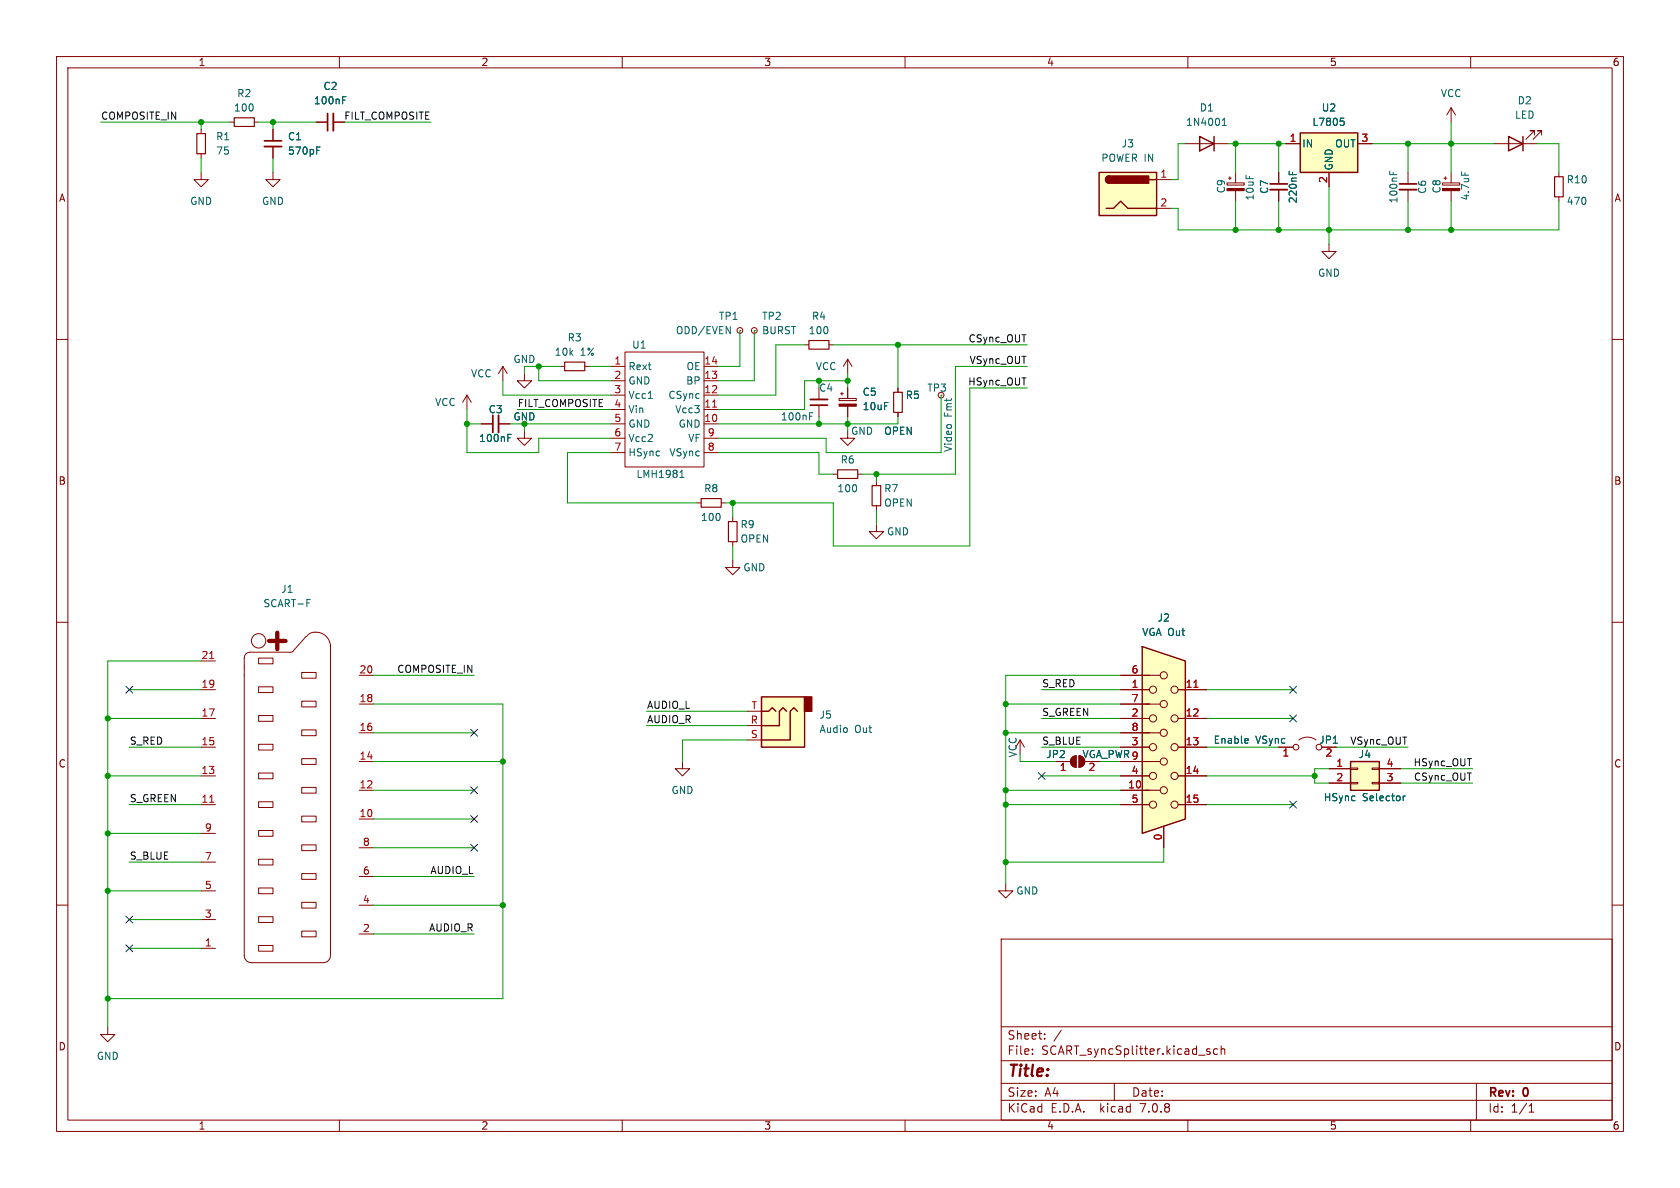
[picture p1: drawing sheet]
<svg xmlns="http://www.w3.org/2000/svg" width="297mm" height="210mm" viewBox="0 0 297 210" stroke-linecap="round" stroke-linejoin="round" font-family="sans-serif">
<g fill="none" stroke="#840000" stroke-width=".18">
<path d="M10 10h277v190h-277zM12 12h273v186h-273zM60 10v2M110 10v2M160 10v2M210 10v2M260 10v2M35.6 30.5v1.3h1.2l-1.2 1.2-1.3-1.2h1.3M35.6 22.9v.7M35.6 27.2v.7M40.6 21.6h.8M45 21.6h.7"/>
<path d="M48.3 30.5v1.3h1.2l-1.2 1.2-1.3-1.2h1.3M48.3 22.9v2M48.3 25.9v2M204.5 31.8h2.5M204.5 36.8h2.5M216.9 32.3h3.1v.4h-3.1zM217.2 31.5h.5M217.4 31.2v.6M218.4 30.5v1.8M218.4 33.7v1.9M226.1 30.5v2M226.1 33.5v2.1"/>
<path d="M264.2 25.4h7.6M271.3 23.9v-.8h-.8h.8l-1.6 1.5M272.5 23.9v-.8h-.7h.7l-1.5 1.5M10 60h2M130.8 58.4h.1M133.3 58.4h.1M234.9 43.2v1.3h1.3l-1.3 1.2-1.2-1.2h1.2M285 60h2M82.5 69.9l-.7 1.2M82.5 69.9v2.5M82.5 69.9l.8 1.2M99.1 64.8h.7"/>
<path d="M103.4 64.8h.7M107.9 64.8h2.6M107.9 74.9h2.6M107.9 72.4h2.6M107.9 69.9h2.6M107.9 67.3h2.6M107.9 77.5h2.6M110.5 62.2h14v20.4h-14zM124.5 64.8h2.5M124.5 74.9h2.5M124.5 72.4h2.5M124.5 69.9h2.5"/>
<path d="M124.5 67.3h2.5M124.5 77.5h2.5M142.2 61h.8M144.8 68.6v2M144.8 71.6v2.1M146.6 61h.7M149.9 76.2v1.3h1.2l-1.2 1.2-1.3-1.2h1.3M149.9 63.5l-.8 1.3M149.9 63.5v2.5M149.9 63.5l.7 1.3M158.7 68.6v.7M158.7 72.9v.8"/>
<path d="M107.9 80h2.6M124.5 80h2.5M129.5 99.1v1.2h1.3l-1.3 1.3-1.2-1.3h1.2M129.5 91.4v.8M129.5 95.8v.7M154.9 92.7v1.3h1.3l-1.3 1.3-1.2-1.3h1.2M154.9 85.1v.8M154.9 89.4v.8M10 110h2M35.6 116.8h2.5M53.3 118.9h2.6v1h-2.6zM54.1 112.5l-2 2.3"/>
<path d="M54.2 112.5a2.44 2.44 0 0 1 2.5-.6 2.44 2.44 0 0 1 1.7 2v.4M58.4 114v54.9a1.27 1.27 0 0 1-1.3 1.3h-12.7a1.27 1.27 0 0 1-1.2-1.3v-52.6a1.02 1.02 0 0 1 1-1h7.2l.4-.1 .2-.4M63.5 119.4h2.5M285 110h2M35.6 137.2h2.5M35.6 132.1h2.5M35.6 127h2.5M35.6 121.9h2.5M45.7 136.7h2.6v1h-2.6zM45.7 131.6h2.6v1h-2.6zM45.7 126.5h2.6v1h-2.6zM45.7 121.4h2.6v1h-2.6z"/>
<path d="M53.3 139.2h2.6v1h-2.6zM53.3 134.1h2.6v1h-2.6zM53.3 129h2.6v1h-2.6zM53.3 124h2.6v1h-2.6zM63.5 139.7h2.5M63.5 134.6h2.5M63.5 129.5h2.5M63.5 124.5h2.5M132.1 128.3h2.5M132.1 130.8h2.5M132.1 125.7h2.5M180.3 130.8l.8 1.3"/>
<path d="M186.7 134.6h2.5M189.6 133.9l.6-.3v2a1.02 1.02 0 0 1-.9-.6 1.02 1.02 0 0 1 .3-1.1zM190.8 133.6a1.02 1.02 0 0 1 1 1 1.02 1.02 0 0 1-1 1zM226.1 132.1h2.5M229.6 130.8a2.54 2.54 0 0 1 3.1 0M234.9 135.9h3.9M234.9 138.4h3.9M238.8 138.3h1.2v.3h-1.2zM238.8 135.8h1.2v.2h-1.2zM242.6 138.3h1.2v.3h-1.2zM242.6 135.8h1.2v.2h-1.2zM243.8 135.9h3.8"/>
<path d="M243.8 138.4h3.8M10 160h2M35.6 142.2h2.5M35.6 157.5h2.5M35.6 152.4h2.5M35.6 147.3h2.5M45.7 157h2.6v1h-2.6zM45.7 151.9h2.6v1h-2.6zM45.7 146.8h2.6v1h-2.6zM45.7 141.7h2.6v1h-2.6zM53.3 159.5h2.6v1h-2.6zM53.3 154.4h2.6v1h-2.6z"/>
<path d="M53.3 149.4h2.6v1h-2.6zM53.3 144.3h2.6v1h-2.6zM63.5 144.8h2.5M63.5 154.9h2.5M63.5 149.9h2.5M177.8 156.2v1.3h1.3l-1.3 1.3-1.3-1.3h1.3M285 160h2M35.6 167.6h2.5M35.6 162.6h2.5M45.7 167.1h2.6v1h-2.6zM45.7 162.1h2.6v1h-2.6zM53.3 164.6h2.6v1h-2.6z"/>
<path d="M63.5 165.1h2.5M63.5 160h2.5M177 166h108v32h-108zM60 198v2M110 198v2M160 198v2M177 194.5h108M177 191.5h108M177 187.5h108M177 181.5h108M182.5 186.3v.1M182.5 185.5v.1"/>
<path d="M184.7 183.6v.1M184.7 182.8v.1M187.6 182.1l-1.3 2M197 191.5v3M210 198v2M213.5 185.9l.4 .1 .1 .2-.3 .2h-.2M213.5 185.4l.4 .1M215.2 185.5l-.4-.1-.3 .3v.4l.2 .2h.5M215.9 185.5l.2-.1 .4 .1v.9M215.9 184.9v1.5M260 198v2M261 191.5v6.5"/>
<path d="M270.3 196.6h.9M270.3 195.5l.4-.4v1.5"/>
<circle cx="130.8" cy="58.4" r=".51"/>
<circle cx="133.4" cy="58.4" r=".51"/>
<circle cx="166.4" cy="69.9" r=".51"/>
<circle cx="229.1" cy="132.1" r=".51"/>
<circle cx="233.2" cy="132.1" r=".51"/>
</g>
<path d="M194.3 30.5h10.2v7.6h-10.2zM195.6 36.8h1.2l1.3-1.2 1.3 1.2h5.1M196.1 31.1a.64 .64 0 0 0-.6 .7 .64 .64 0 0 0 .6 .6M203.2 31.8h1.3M266.7 24.1l2.5 1.3-2.5 1.3zM269.2 24.1v2.6M134.6 123.2h7.6v8.9h-7.6zM134.6 125.7h1.3l.6-.6 .7 .6M139.1 125.7l-.7-.6-.6 .6v2.6h-3.2M141 125.7l-.7-.6-.6 .6v5.1h-5.1M238.8 134.6h5v5.1h-5z" fill="none" stroke="#840000" stroke-width=".25"/>
<path d="M34.8 23.6h1.5v3.6h-1.5zM41.4 20.8h3.6v1.6h-3.6zM99.8 64h3.6v1.5h-3.6zM143 60.2h3.6v1.5h-3.6zM158 69.3h1.5v3.6h-1.5zM128.8 92.2h1.5v3.6h-1.5zM154.2 85.9h1.5v3.5h-1.5z" fill="none" stroke="#840000" stroke-width=".2"/>
<path d="M126 72h.7M37.1 116.4h.7M37.1 141.8h.7" fill="none" stroke="#a90000" stroke-width=".18"/>
<g fill="none" stroke="#006464" stroke-width=".18">
<path d="M56 26.6h.4M56 26h.6M227.9 30.3v.6M228.5 30.4v.5M114.6 70.4h.7M143.1 73.6h.4M143.1 73h.6M120.2 84.4h.7M120.3 83.4l.3-.3v1.3M54.2 106h.7M220.5 130.5l.2 .3-.6 .2M220.6 131.3l-.1 .1"/>
<path d="M248.1 140.7v.8M248.4 140.7l-.3 .2"/>
</g>
<g fill="#ffffc2" stroke="#ffffc2" stroke-width=".18">
<path d="M134.6 123.2h7.6v8.9h-7.6z"/>
<path d="M194.3 30.5h10.2v7.6h-10.2z"/>
<path d="M238.8 134.6h5v5.1h-5z"/>
</g>
<g fill="#840000" stroke="#840000" stroke-width=".25">
<path d="M142.2 123.2h1.3v2.5h-1.3z"/>
<path d="M195.6 31.3l.5-.2v1.3a.64 .64 0 0 1-.6-.4 .64 .64 0 0 1 .1-.7z"/>
<path d="M196.1 31.1h7v1.3h-7z"/>
</g>
<path d="M46.7 25.9h3.1M224.5 33.5h3.1M143.3 70.6h3" fill="none" stroke="#840000" stroke-width=".33"/>
<path d="M46.7 24.9h3.1M224.5 32.5h3.1M143.3 71.6h3" fill="none" stroke="#840000" stroke-width=".3"/>
<g fill="#840000" stroke="#840000" stroke-width=".18">
<path d="M216.9 33.3h3.1v.4h-3.1z"/>
<path d="M189.6 133.9l.6-.3v2a1.02 1.02 0 0 1-.9-.6 1.02 1.02 0 0 1 .3-1.1z"/>
<path d="M190.8 133.6a1.02 1.02 0 0 1 1 1 1.02 1.02 0 0 1-1 1z"/>
</g>
<path d="M201.9 114.3l7.6 2.5v28l-7.6 2.5z" fill="#ffffc2"/>
<g fill="none" stroke="#840000" stroke-width=".18">
<path d="M256.5 19.1l-.7 1.2M256.5 19.1v2.5M256.5 19.1l.8 1.2M48.3 22.9v2M48.3 25.9v2M55.9 21.6h2M58.9 21.6h2.1M209.5 25.4h7.7M226.1 30.5v2M226.1 33.5v2.1M227.3 25.4h2.6M234.9 30.5v2.5"/>
<path d="M240 25.4h2.6M248.9 30.5v2M248.9 33.5v2.1M255 32.3h3.1v.4h-3.1zM255.3 31.5h.5M255.5 31.2v.6M256.5 30.5v1.8M256.5 33.7v1.9M275.6 30.5v.7M275.6 34.8v.8M85.1 74.9h2M88.1 74.9h2.1"/>
<path d="M88.9 64.8l-.8 1.2M88.9 64.8v2.5M88.9 64.8l.8 1.2M92.7 76.2v1.3h1.3l-1.3 1.2-1.3-1.2h1.3M92.7 66v1.3h1.3l-1.3 1.3-1.3-1.3h1.3M148.3 70.4h3.1v.4h-3.1zM148.6 69.6h.5M148.8 69.3v.6M149.9 68.6v1.8M149.9 71.8v1.9M158.7 68.6v.7M158.7 72.9v.8"/>
<path d="M123.2 88.9h.8M127.5 88.9h.8M147.3 83.8h.8M151.6 83.8h.8M198.1 119.4h7M120.6 134.6v1.3h1.3l-1.3 1.3-1.2-1.3h1.2M186.7 134.6h2.5M198.1 124.5h7M198.1 139.7h7M198.1 134.6h7M198.1 129.5h7M198.1 121.9h5.1"/>
<path d="M198.1 127h5.1M198.1 132.1h5.1M198.1 137.2h5.1M208.3 121.9h5.1M208.3 127h5.1M208.3 132.1h5.1M208.3 137.2h5.1M226.1 132.1h2.5M234.9 135.9h3.9M234.9 138.4h3.9M243.8 135.9h3.8M243.8 138.4h3.8"/>
<path d="M198.1 142.2h5.1M205.7 146.1v3.8M208.3 142.2h5.1M19 181.6v1.3h1.3l-1.3 1.3-1.2-1.3h1.2"/>
<circle cx="205.7" cy="119.4" r=".63"/>
<circle cx="203.8" cy="121.9" r=".63"/>
<circle cx="203.8" cy="127" r=".63"/>
<circle cx="203.8" cy="137.2" r=".63"/>
<circle cx="203.8" cy="132.1" r=".63"/>
<circle cx="205.7" cy="124.5" r=".63"/>
<circle cx="205.7" cy="134.6" r=".63"/>
<circle cx="205.7" cy="139.7" r=".63"/>
<circle cx="205.7" cy="129.5" r=".63"/>
<circle cx="207.6" cy="121.9" r=".63"/>
<circle cx="207.6" cy="127" r=".63"/>
<circle cx="207.6" cy="132.1" r=".63"/>
<circle cx="207.6" cy="137.2" r=".63"/>
<circle cx="203.8" cy="142.2" r=".63"/>
<circle cx="207.6" cy="142.2" r=".63"/>
</g>
<path d="M212.1 24.1l2.5 1.3-2.5 1.3zM214.6 24.1v2.6M229.9 23.5h10.1v7h-10.1zM201.9 114.3l7.6 2.5v28l-7.6 2.5z" fill="none" stroke="#840000" stroke-width=".25"/>
<path d="M211.1 121.5h.7" fill="none" stroke="#a90000" stroke-width=".18"/>
<g fill="#840000" stroke="#840000" stroke-width=".18">
<path d="M148.3 71.4h3.1v.4h-3.1z"/>
<path d="M255 33.3h3.1v.4h-3.1z"/>
</g>
<path d="M229.9 23.5h10.1v7h-10.1z" fill="#ffffc2" stroke="#ffffc2" stroke-width=".18"/>
<g fill="none" stroke="#006464" stroke-width=".18">
<path d="M60.6 17.7h.4M60.6 17.1h.6M56 26.6h.4M56 26h.6M216.1 22.2h.7M216.1 21.3l.3-.4v1.3M227.9 30.3v.6M228.5 30.4v.5M237 20.9h.6M237.1 21.4h.3l.2 .2-.1 .5-.4 .1M245.7 30.3v.6M246.3 30.4v.5"/>
<path d="M258.4 30.4v.6M89.8 77.4h.4M89.8 76.8h.6M220.5 130.5l.2 .3-.6 .2M220.6 131.3l-.1 .1M248.1 140.7v.8M248.4 140.7l-.3 .2"/>
</g>
<path d="M274.8 31.2h1.6v3.6h-1.6zM124 88.1h3.5v1.6h-3.5zM148.1 83.1h3.5v1.5h-3.5z" fill="none" stroke="#840000" stroke-width=".2"/>
<path d="M58.9 20.1v3M247.4 33.5h3M88.1 73.4v3.1" fill="none" stroke="#840000" stroke-width=".33"/>
<path d="M57.9 20.1v3M247.4 32.5h3M87.1 73.4v3.1" fill="none" stroke="#840000" stroke-width=".3"/>
<g fill="none" stroke="#009600" stroke-width=".18">
<path d="M17.8 21.6h22.8M35.6 21.6v1.3M35.6 27.9v2.6M45.7 21.6h10.2M48.3 21.6v1.3M48.3 27.9v2.6M61 21.6h15.2M209.5 25.4h-1.2v6.4h-1.3M217.2 25.4h10.1M218.4 25.4v5.1M218.4 35.6v5M226.1 25.4v5.1"/>
<path d="M226.1 35.6v5M234.9 33v10.2M242.6 25.4h21.6M248.9 25.4v5.1M248.9 35.6v5M256.5 21.6v8.9M256.5 35.6v5M271.8 25.4h3.8v5.1M275.6 35.6v5h-67.3v-3.8h-1.3M130.8 58.4v6.4h-3.8M133.3 58.4v8.9h-6.3M82.5 72.4v7.6h12.7v-2.5h12.7"/>
<path d="M82.5 74.9h2.6M88.9 67.3v2.6h19M91.4 72.4h16.5M95.2 64.8v2.5h12.7M99.1 64.8h-6.4v1.2M104.1 64.8h3.8M107.9 74.9h-15.2v1.3M142.2 61h-5v8.9h-10.2M144.8 67.3v1.3M144.8 73.7v1.2M147.3 61h34.3M149.9 66v2.6"/>
<path d="M149.9 73.7v2.5M149.9 67.3h-7.7v5.1h-15.2M158.7 73.7v1.2h-31.7M158.7 61v7.6M166.4 69.9v10.1h-20.4v-2.5h-19M181.6 64.8h-12.7v19h-16.5M181.6 68.6h-10.2v27.9h-24.1v-7.6h-19M107.9 80h-7.6v8.9h22.9M127 80h17.8v3.8h2.5M129.5 88.9v2.5M129.5 96.5v2.6M154.9 83.8v1.3"/>
<path d="M154.9 90.2v2.5M35.6 116.8h-16.6v64.8M66 119.4h17.8M198.1 119.4h-20.3v36.8M19 127h16.6M19 137.2h16.6M22.9 121.9h12.7M22.9 132.1h12.7M66 129.5h17.8M66 134.6h22.9M66 124.5h22.9v52h-69.9M66 139.7h17.8"/>
<path d="M114.3 125.7h17.8M114.3 128.3h17.8M132.1 130.8h-11.5v3.8M177.8 129.5h20.3M177.8 124.5h20.3M177.8 139.7h20.3M180.3 133.4v1.2h6.4M184.1 127h14M184.1 121.9h14M184.1 132.1h14M184.1 137.2h14M194.3 134.6h3.8"/>
<path d="M213.4 127h15.2M213.4 121.9h15.2M213.4 132.1h12.7M213.4 137.2h19M234.9 135.9h-2.5v2.5h2.5M236.2 132.1h12.7M247.6 138.4h12.7M247.6 135.9h12.7M19 157.5h16.6M19 147.3h16.6M22.9 142.2h12.7M22.9 152.4h12.7"/>
<path d="M66 154.9h17.8M66 149.9h17.8M66 144.8h17.8M177.8 142.2h20.3M205.7 149.9v2.5h-27.9M213.4 142.2h15.2M22.9 162.6h12.7M22.9 167.6h12.7M66 160h22.9M66 165.1h17.8"/>
</g>
<g fill="none" stroke="#000084" stroke-width=".18">
<path d="M22.3 121.3l1.2 1.2M23.5 121.3l-1.2 1.2M83.2 128.9l1.2 1.2M83.2 139.1l1.2 1.2M84.4 128.9l-1.2 1.2M84.4 139.1l-1.2 1.2M183.5 136.6l1.3 1.2M184.8 136.6l-1.3 1.2M228 126.4l1.2 1.2M228 121.3l1.2 1.2M229.2 126.4l-1.2 1.2M229.2 121.3l-1.2 1.2"/>
<path d="M83.2 144.2l1.2 1.2M83.2 149.3l1.2 1.2M84.4 144.2l-1.2 1.2M84.4 149.3l-1.2 1.2M228 141.6l1.2 1.2M229.2 141.6l-1.2 1.2M22.3 162l1.2 1.2M22.3 167l1.2 1.2M23.5 162l-1.2 1.2M23.5 167l-1.2 1.2"/>
</g>
<g fill="#009600" stroke="#009600" stroke-width=".18">
<circle cx="158.7" cy="61" r=".46"/>
<circle cx="144.8" cy="74.9" r=".46"/>
<circle cx="149.9" cy="67.3" r=".46"/>
<circle cx="218.4" cy="40.6" r=".46"/>
<circle cx="226.1" cy="40.6" r=".46"/>
<circle cx="144.8" cy="67.3" r=".46"/>
<circle cx="129.5" cy="88.9" r=".46"/>
<circle cx="232.4" cy="137.2" r=".46"/>
<circle cx="256.5" cy="40.6" r=".46"/>
<circle cx="248.9" cy="40.6" r=".46"/>
<circle cx="177.8" cy="142.2" r=".46"/>
<circle cx="177.8" cy="152.4" r=".46"/>
<circle cx="234.9" cy="40.6" r=".46"/>
<circle cx="226.1" cy="25.4" r=".46"/>
<circle cx="256.5" cy="25.4" r=".46"/>
<circle cx="248.9" cy="25.4" r=".46"/>
<circle cx="218.4" cy="25.4" r=".46"/>
<circle cx="177.8" cy="139.7" r=".46"/>
<circle cx="177.8" cy="124.5" r=".46"/>
<circle cx="177.8" cy="129.5" r=".46"/>
<circle cx="149.9" cy="74.9" r=".46"/>
<circle cx="154.9" cy="83.8" r=".46"/>
<circle cx="19" cy="157.5" r=".46"/>
<circle cx="19" cy="137.2" r=".46"/>
<circle cx="19" cy="147.3" r=".46"/>
<circle cx="19" cy="127" r=".46"/>
<circle cx="92.7" cy="74.9" r=".46"/>
<circle cx="95.2" cy="64.8" r=".46"/>
<circle cx="88.9" cy="160" r=".46"/>
<circle cx="88.9" cy="134.6" r=".46"/>
<circle cx="19" cy="176.5" r=".46"/>
<circle cx="82.5" cy="74.9" r=".46"/>
<circle cx="35.6" cy="21.6" r=".46"/>
<circle cx="48.3" cy="21.6" r=".46"/>
</g>
<text font-size="5.3" fill="#840000" x="45.9" y="116.1">+</text>
<text font-size="2.8" fill="#840000" x="178" y="190.9">Title:</text>
<g font-size="2.1" fill="#840000">
<text x="178" y="184">Sheet:</text>
<text x="178" y="186.7">File:</text>
<text x="184.1" y="186.7">SCART_syncSplitter.kicad_sch</text>
<text x="178" y="196.9">KiCad</text>
<text x="178" y="194.1">Size:</text>
<text x="184.7" y="194.1">A4</text>
<text x="185.7" y="196.9">E.D.A.</text>
<text x="194.6" y="196.9">kicad</text>
<text x="200" y="194.1">Date:</text>
<text x="201.8" y="196.9">7.0.8</text>
<text x="263" y="194.3">Rev:</text>
<text x="263" y="196.9">Id:</text>
<text x="267.1" y="196.9">1/1</text>
<text x="269.4" y="194.3">0</text>
</g>
<g font-size="1.8" fill="#840000">
<text x="35" y="11.9">1</text>
<text x="85" y="11.9">2</text>
<text x="135" y="11.9">3</text>
<text x="185" y="11.9">4</text>
<text x="235" y="11.9">5</text>
<text x="285" y="11.9">6</text>
<text x="10.3" y="35.9">A</text>
<text x="285.3" y="35.9">A</text>
<text x="10.3" y="85.9">B</text>
<text x="285.3" y="85.9">B</text>
<text x="233.1" y="131.7">JP1</text>
<text x="10.3" y="135.9">C</text>
<text x="285.3" y="135.9">C</text>
<text x="10.3" y="185.9">D</text>
<text x="285.3" y="185.9">D</text>
<text x="35" y="199.9">1</text>
<text x="85" y="199.9">2</text>
<text x="135" y="199.9">3</text>
<text x="185" y="199.9">4</text>
<text x="235" y="199.9">5</text>
<text x="285" y="199.9">6</text>
</g>
<g font-size="1.8" fill="#006464">
<text x="41.8" y="17.4">R2</text>
<text x="57.1" y="16.1">C2</text>
<text x="254.6" y="17.4">VCC</text>
<text x="41.3" y="19.9">100</text>
<text x="55.4" y="18.6">100nF</text>
<text x="209.6" y="22.5">1N4001</text>
<text x="212" y="19.9">D1</text>
<text x="231.9" y="22.5">L7805</text>
<text x="233.6" y="19.9">U2</text>
<text x="267.7" y="21.2">LED</text>
<text x="268.2" y="18.6">D2</text>
<text x="38.1" y="25">R1</text>
<text x="38.1" y="27.5">75</text>
<text x="50.8" y="25">C1</text>
<text x="50.8" y="27.5">570pF</text>
<text x="194.6" y="28.8">POWER IN</text>
<text x="198.2" y="26.3">J3</text>
<text x="230.1" y="26.3">IN</text>
<text x="235.9" y="26.3">OUT</text>
<text x="216.8" y="34.3" transform="rotate(-90 216.8 34.3)">C9</text>
<text x="221.8" y="35.6" transform="rotate(-90 221.8 35.6)">10uF</text>
<text x="224.4" y="34.4" transform="rotate(-90 224.4 34.4)">C7</text>
<text x="235.8" y="30.2" transform="rotate(-90 235.8 30.2)">GND</text>
<text x="252.3" y="34.4" transform="rotate(-90 252.3 34.4)">C6</text>
<text x="254.9" y="34.3" transform="rotate(-90 254.9 34.3)">C8</text>
<text x="259.9" y="35.6" transform="rotate(-90 259.9 35.6)">4.7uF</text>
<text x="276.9" y="32.6">R10</text>
<text x="33.5" y="36.4">GND</text>
<text x="46.2" y="36.4">GND</text>
<text x="229.5" y="36.1" transform="rotate(-90 229.5 36.1)">220nF</text>
<text x="247.2" y="36.1" transform="rotate(-90 247.2 36.1)">100nF</text>
<text x="276.9" y="36.4">470</text>
<text x="232.9" y="49.1">GND</text>
<text x="119.4" y="59.3">ODD/EVEN</text>
<text x="127" y="56.7">TP1</text>
<text x="134.6" y="56.7">TP2</text>
<text x="134.6" y="59.3">BURST</text>
<text x="142.9" y="59.3">100</text>
<text x="143.4" y="56.7">R4</text>
<text x="90.7" y="64.4">GND</text>
<text x="98" y="63.1">10k</text>
<text x="100.3" y="60.6">R3</text>
<text x="102.6" y="63.1">1%</text>
<text x="111" y="65.6">Rext</text>
<text x="111.7" y="61.8">U1</text>
<text x="121.3" y="65.6">OE</text>
<text x="144.1" y="65.6">VCC</text>
<text x="76.8" y="72">VCC</text>
<text x="83.2" y="66.9">VCC</text>
<text x="111" y="68.2">GND</text>
<text x="111" y="70.7">Vcc1</text>
<text x="118.1" y="70.7">CSync</text>
<text x="121.2" y="68.2">BP</text>
<text x="144.7" y="69.4">C4</text>
<text x="152.4" y="70.2">C5</text>
<text x="160" y="70.7">R5</text>
<text x="163.8" y="69.4">TP3</text>
<text x="86.3" y="73.3">C3</text>
<text x="90.7" y="74.5">GND</text>
<text x="111" y="73.3">Vin</text>
<text x="111" y="75.8">GND</text>
<text x="119.3" y="73.3">Vcc3</text>
<text x="119.9" y="75.8">GND</text>
<text x="137.9" y="74.5">100nF</text>
<text x="150.4" y="77.1">GND</text>
<text x="152.4" y="72.7">10uF</text>
<text x="156.2" y="77.1">OPEN</text>
<text x="168.5" y="73.7" transform="rotate(-90 168.5 73.7)">Fmt</text>
<text x="84.6" y="78.3">100nF</text>
<text x="111" y="78.3">Vcc2</text>
<text x="111" y="80.9">HSync</text>
<text x="118.2" y="80.9">VSync</text>
<text x="121.6" y="78.3">VF</text>
<text x="148.5" y="82.1">R6</text>
<text x="168.5" y="80" transform="rotate(-90 168.5 80)">Video</text>
<text x="112.4" y="84.7">LMH1981</text>
<text x="124.4" y="87.2">R8</text>
<text x="147.9" y="87.2">100</text>
<text x="156.2" y="87.2">R7</text>
<text x="156.2" y="89.8">OPEN</text>
<text x="123.8" y="92.3">100</text>
<text x="130.8" y="93.6">R9</text>
<text x="156.7" y="94.8">GND</text>
<text x="130.8" y="96.1">OPEN</text>
<text x="131.3" y="101.2">GND</text>
<text x="46.5" y="107.5">SCART-F</text>
<text x="49.6" y="105">J1</text>
<text x="201.8" y="112.6">VGA Out</text>
<text x="204.5" y="110.1">J2</text>
<text x="144.8" y="127.2">J5</text>
<text x="144.8" y="129.8">Audio</text>
<text x="151.1" y="129.8">Out</text>
<text x="214.5" y="131.7">Enable</text>
<text x="222" y="131.7">VSync</text>
<text x="179.9" y="134" transform="rotate(-90 179.9 134)">VCC</text>
<text x="184.9" y="134.2">JP2</text>
<text x="240.1" y="134.2">J4</text>
<text x="118.6" y="140.6">GND</text>
<text x="233.9" y="141.8">HSync</text>
<text x="240.9" y="141.8">Selector</text>
<text x="179.6" y="158.3">GND</text>
<text x="17" y="187.6">GND</text>
</g>
<g font-size="1.8" fill="#0f0f0f">
<text x="17.8" y="21.2">COMPOSITE_IN</text>
<text x="60.8" y="21.2">FILT_COMPOSITE</text>
<text x="171.1" y="60.6">CSync_OUT</text>
<text x="171.3" y="64.4">VSync_OUT</text>
<text x="171.1" y="68.2">HSync_OUT</text>
<text x="91.4" y="72">FILT_COMPOSITE</text>
<text x="70.1" y="119">COMPOSITE_IN</text>
<text x="114.3" y="125.4">AUDIO_L</text>
<text x="184.1" y="121.6">S_RED</text>
<text x="22.9" y="131.7">S_RED</text>
<text x="114.3" y="127.9">AUDIO_R</text>
<text x="184.1" y="131.7">S_BLUE</text>
<text x="184.1" y="126.7">S_GREEN</text>
<text x="238.6" y="131.7">VSync_OUT</text>
<text x="249.8" y="135.5">HSync_OUT</text>
<text x="22.9" y="141.9">S_GREEN</text>
<text x="249.9" y="138.1">CSync_OUT</text>
<text x="22.9" y="152.1">S_BLUE</text>
<text x="76" y="154.6">AUDIO_L</text>
<text x="75.8" y="164.8">AUDIO_R</text>
</g>
<g font-size="1.8" fill="#a90000">
<text x="227.9" y="25.1">1</text>
<text x="240.6" y="25.1">3</text>
<text x="205" y="31.5">1</text>
<text x="234.7" y="32.5" transform="rotate(-90 234.7 32.5)">2</text>
<text x="205" y="36.6">2</text>
<text x="108.5" y="64.5">1</text>
<text x="124.4" y="64.5">14</text>
<text x="108.5" y="67.1">2</text>
<text x="108.5" y="69.6">3</text>
<text x="124.4" y="69.6">12</text>
<text x="124.4" y="67.1">13</text>
<text x="108.5" y="72.1">4</text>
<text x="108.5" y="74.7">5</text>
<text x="108.5" y="77.2">6</text>
<text x="124.4" y="74.7">10</text>
<text x="124.4" y="72.1">11</text>
<text x="125" y="77.2">9</text>
<text x="108.5" y="79.8">7</text>
<text x="125" y="79.8">8</text>
<text x="35.5" y="116.6">21</text>
<text x="63.5" y="119.1">20</text>
<text x="200" y="119.1">6</text>
<text x="35.5" y="121.7">19</text>
<text x="63.5" y="124.2">18</text>
<text x="132.8" y="125.5">T</text>
<text x="200" y="121.7">1</text>
<text x="200" y="124.2">7</text>
<text x="209.5" y="121.7">11</text>
<text x="35.5" y="131.8">15</text>
<text x="35.5" y="126.7">17</text>
<text x="63.5" y="129.3">16</text>
<text x="132.6" y="128">R</text>
<text x="132.6" y="130.6">S</text>
<text x="200" y="126.7">2</text>
<text x="200" y="131.8">3</text>
<text x="200" y="129.3">8</text>
<text x="209.5" y="126.7">12</text>
<text x="209.5" y="131.8">13</text>
<text x="35.5" y="136.9">13</text>
<text x="63.5" y="134.4">14</text>
<text x="187.3" y="136.6">1</text>
<text x="191.3" y="134.2">VGA_PWR9</text>
<text x="192.3" y="136.6">2</text>
<text x="200" y="136.9">4</text>
<text x="209.5" y="136.9">14</text>
<text x="226.6" y="134.1">1</text>
<text x="234.2" y="134.1">2</text>
<text x="236.1" y="135.6">1</text>
<text x="245" y="135.6">4</text>
<text x="35.5" y="142">11</text>
<text x="63.5" y="139.4">12</text>
<text x="199.3" y="139.4">10</text>
<text x="200" y="142">5</text>
<text x="209.5" y="142">15</text>
<text x="236.1" y="138.2">2</text>
<text x="245" y="138.2">3</text>
<text x="36.1" y="147.1">9</text>
<text x="63.5" y="144.5">10</text>
<text x="64.1" y="149.6">8</text>
<text x="205.5" y="148.7" transform="rotate(-90 205.5 148.7)">0</text>
<text x="36.1" y="152.1">7</text>
<text x="64.1" y="154.7">6</text>
<text x="36.1" y="157.2">5</text>
<text x="64.1" y="159.8">4</text>
<text x="36.1" y="167.4">1</text>
<text x="36.1" y="162.3">3</text>
<text x="64.1" y="164.8">2</text>
</g>
</svg>
